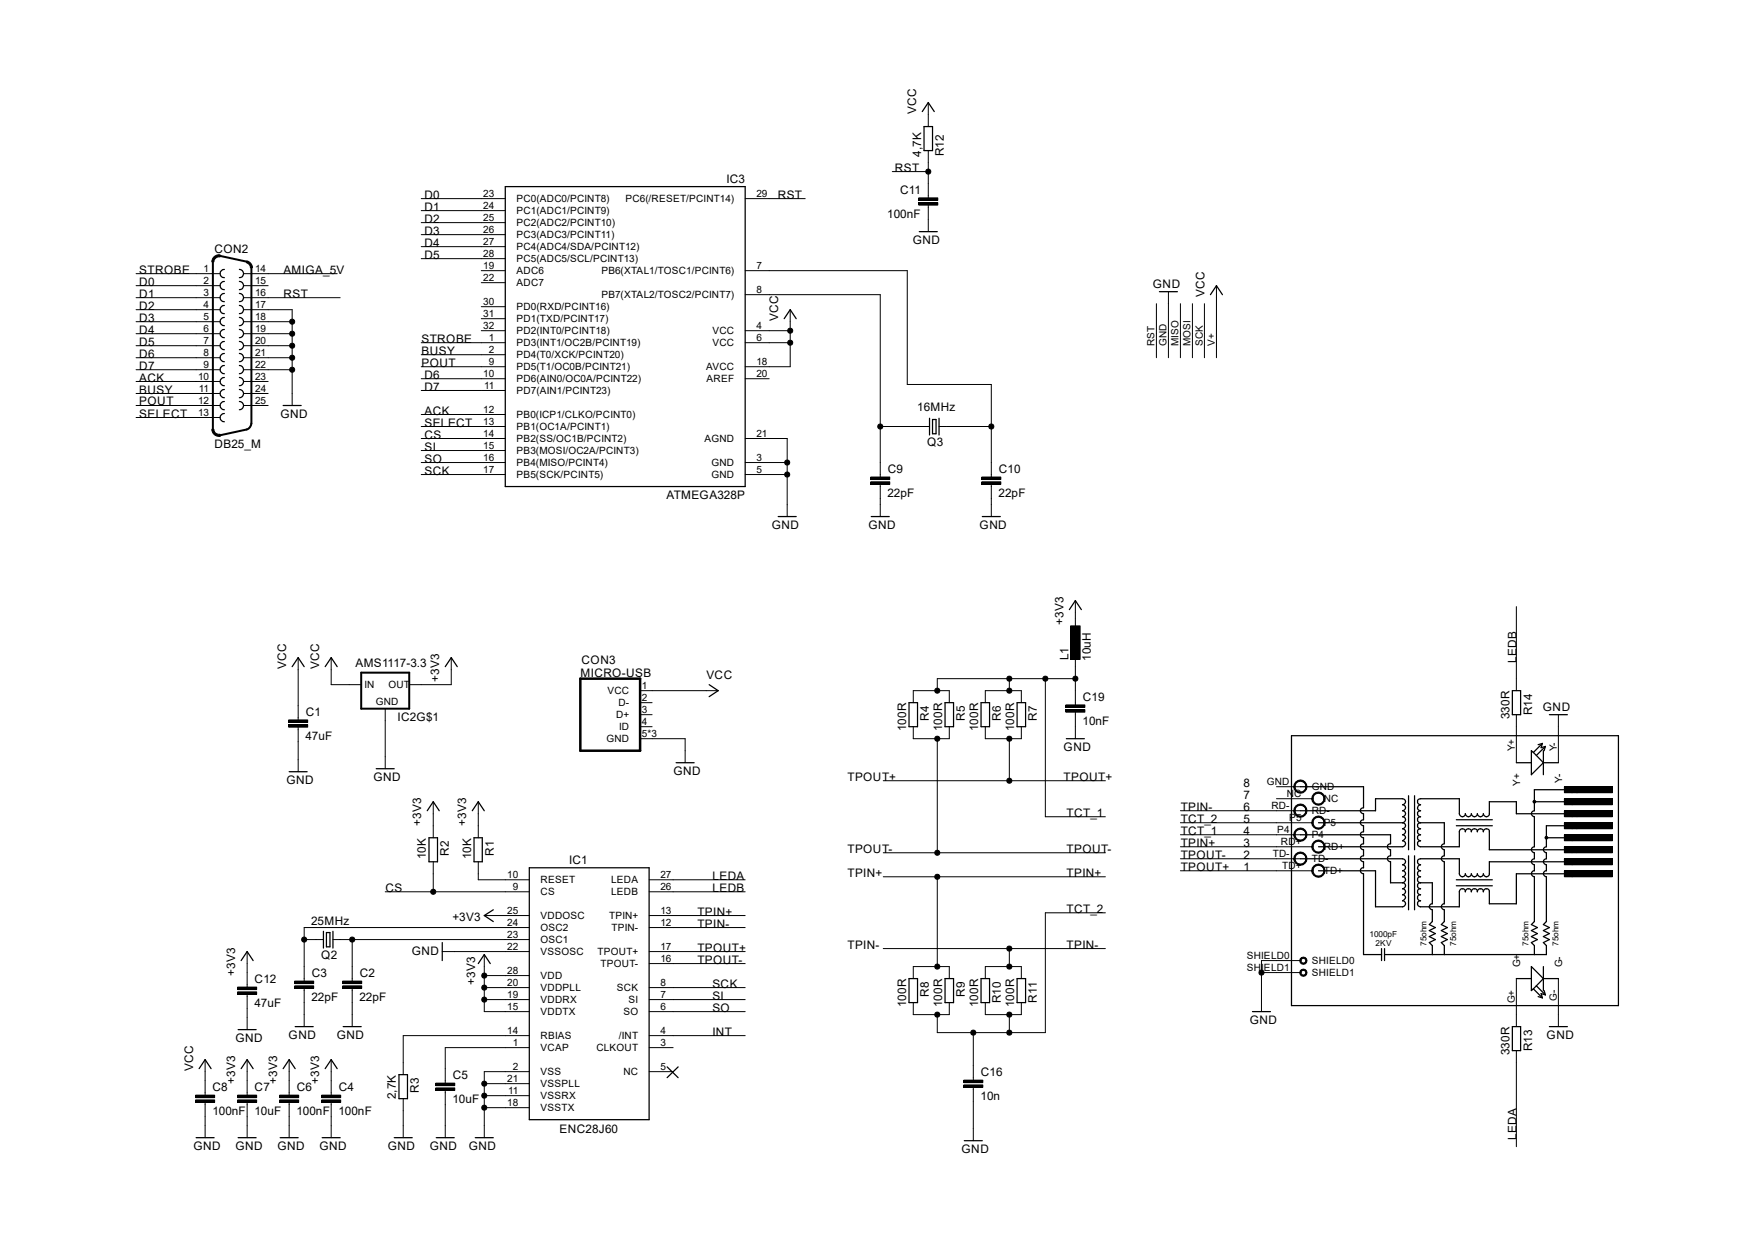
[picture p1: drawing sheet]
<svg xmlns="http://www.w3.org/2000/svg" width="297mm" height="210mm" viewBox="0 0 297 210" stroke-linecap="round" stroke-linejoin="round" font-family="sans-serif">
<g fill="none" stroke="#000" stroke-width=".21">
<path d="M156.1 18.9l1-1.5 1 1.5M85.5 31.6h40.6v50.7h-40.6zM155.6 39.2h3M156.4 21.4h1.4v4.1h-1.4zM38 45.6a.7 .7 0 0 0-.7 .7 .7 .7 0 0 0 .7 .7M38 47.6a.7 .7 0 0 0-.7 .7 .7 .7 0 0 0 .7 .7M38 49.7a.7 .7 0 0 0-.7 .7 .7 .7 0 0 0 .7 .7M38 51.7a.7 .7 0 0 0-.7 .7 .7 .7 0 0 0 .7 .7M38 53.7a.7 .7 0 0 0-.7 .7 .7 .7 0 0 0 .7 .7M38 55.8a.7 .7 0 0 0-.7 .7 .7 .7 0 0 0 .7 .7M38 57.8a.7 .7 0 0 0-.7 .7 .7 .7 0 0 0 .7 .7M38 59.8a.7 .7 0 0 0-.7 .7 .7 .7 0 0 0 .7 .7"/>
<path d="M40.5 45.6a.7 .7 0 0 1 .7 .7 .7 .7 0 0 1-.7 .7M40.5 47.6a.7 .7 0 0 1 .7 .7 .7 .7 0 0 1-.7 .7M40.5 49.7a.7 .7 0 0 1 .7 .7 .7 .7 0 0 1-.7 .7M40.5 51.7a.7 .7 0 0 1 .7 .7 .7 .7 0 0 1-.7 .7M40.5 53.7a.7 .7 0 0 1 .7 .7 .7 .7 0 0 1-.7 .7M40.5 55.8a.7 .7 0 0 1 .7 .7 .7 .7 0 0 1-.7 .6M40.5 57.8a.7 .7 0 0 1 .7 .7 .7 .7 0 0 1-.7 .7M40.5 59.8a.7 .7 0 0 1 .7 .7 .7 .7 0 0 1-.7 .7M132.7 53.9l1-1.5 1 1.5M196.2 49.4h3.1M204.9 49.9l1-1.6 1 1.6M38 61.8a.7 .7 0 0 0-.7 .7 .7 .7 0 0 0 .7 .7"/>
<path d="M38 63.9a.7 .7 0 0 0-.7 .7 .7 .7 0 0 0 .7 .7M38 65.9a.7 .7 0 0 0-.7 .7 .7 .7 0 0 0 .7 .7M38 67.9a.7 .7 0 0 0-.7 .7 .7 .7 0 0 0 .7 .7M38 70a.7 .7 0 0 0-.7 .7 .7 .7 0 0 0 .7 .7M40.5 61.8a.7 .7 0 0 1 .7 .7 .7 .7 0 0 1-.7 .7M40.5 63.9a.7 .7 0 0 1 .7 .7 .7 .7 0 0 1-.7 .7M40.5 65.9a.7 .7 0 0 1 .7 .7 .7 .7 0 0 1-.7 .7M40.5 67.9a.7 .7 0 0 1 .7 .7 .7 .7 0 0 1-.7 .7M47.9 68.6h3.1M157.3 70.8v2.8M157.8 71h.6v2.4h-.6zM158.9 70.8v2.8"/>
<path d="M131.7 87.4h3M147.4 87.4h3.1M166.2 87.4h3.1M49.4 112.8l1.1-1.5 1 1.5M55 112.8l1-1.5 1.1 1.5M75.4 112.8l1-1.5 1 1.5M120 115.9l1.5 1-1.5 1M153.8 118.9h1.5v4.1h-1.5zM159.9 118.9h1.5v4.1h-1.5zM166 118.9h1.5v4.1h-1.5zM172.1 118.9h1.5v4.1h-1.5zM181 103.2l1-1.6 1 1.6"/>
<path d="M255.9 116.9h1.4v4h-1.4zM48.9 130.6h3.1M63.7 130.1h3M72.3 137.2l1-1.5 1 1.5M79.9 137.2l1-1.5 1.1 1.5M114.4 129.1h3.1M180.5 125h3M218.6 124.5h55.3v45.7h-55.3zM220.1 137.2h12.7v-2h4.6a.51 .51 0 0 1 .5 .5 .51 .51 0 0 1-.5 .5 .51 .51 0 0 1 .5 .5 .51 .51 0 0 1-.5 .5 .51 .51 0 0 1 .5 .5 .51 .51 0 0 1-.5 .5 .51 .51 0 0 1 .5 .5 .51 .51 0 0 1-.5 .5M220.1 133.1h10.7v3.6a.51 .51 0 0 0-.5 .5 .51 .51 0 0 0 .5 .5v1a.51 .51 0 0 0-.5 .5 .51 .51 0 0 0 .5 .5v1.1a.51 .51 0 0 0-.5 .5 .51 .51 0 0 0 .5 .5v1a.51 .51 0 0 0-.5 .5 .51 .51 0 0 0 .5 .5v1a.51 .51 0 0 0-.5 .5 .51 .51 0 0 0 .5 .5v1.1a.51 .51 0 0 0-.5 .5 .51 .51 0 0 0 .5 .5v13.6h3M223.1 139.2h14.3M237.4 139.2a.51 .51 0 0 1 .5 .5 .51 .51 0 0 1-.5 .6 .51 .51 0 0 1 .5 .5 .51 .51 0 0 1-.5 .5 .51 .51 0 0 1 .5 .5 .51 .51 0 0 1-.5 .5 .51 .51 0 0 1 .5 .5 .51 .51 0 0 1-.5 .5h-14.3"/>
<path d="M238.4 134.7v9.1M239.4 134.7v9.1M240.4 139.2a.51 .51 0 0 0-.5 .5 .51 .51 0 0 0 .5 .6 .51 .51 0 0 0-.5 .5 .51 .51 0 0 0 .5 .5 .51 .51 0 0 0-.5 .5 .51 .51 0 0 0 .5 .5 .51 .51 0 0 0-.5 .5 .51 .51 0 0 0 .5 .5h6.6v-2.5a.51 .51 0 0 1 .5-.5 .51 .51 0 0 1 .5 .5 .51 .51 0 0 1 .5-.5 .51 .51 0 0 1 .5 .5 .51 .51 0 0 1 .5-.5 .51 .51 0 0 1 .5 .5 .51 .51 0 0 1 .5-.5 .51 .51 0 0 1 .5 .5 .51 .51 0 0 1 .5-.5 .51 .51 0 0 1 .6 .5v3h13.2M240.4 139.2h4v3.6a.51 .51 0 0 0-.5 .5 .51 .51 0 0 0 .5 .5v1a.51 .51 0 0 0-.5 .5 .51 .51 0 0 0 .5 .5v7.2a.51 .51 0 0 0-.5 .5 .51 .51 0 0 0 .5 .5v2l-.5 .5 1 .5-1 .5 1 .5-1 .5 1 .5-1 .5 .5 .5v1.5M246.5 139.7h6.1M246.5 138.7h6.1M256.6 129.1h2.6M259.5 127.3l-.3-.3v4.1l2-2M259.5 127.3l.5 .5M259.7 135.7h5.6M260 127.8l1.2 1.3M261 125.8l-1.5 1.5"/>
<path d="M261 125.8l-.7 .2M261 125.8l-.2 .7 .7-.2M261.2 129.1h2.5M261.2 127v4.1M261.5 126.3l-1.5 1.5M261.5 126.3l-.2 .7M262.2 120.9h3.1M265.3 133.6h-5.6v3.6a.51 .51 0 0 0-.5 .5 .51 .51 0 0 0 .5 .5v5.1a.51 .51 0 0 0-.5 .5 .51 .51 0 0 0 .5 .5v1a.51 .51 0 0 0-.5 .5 .51 .51 0 0 0 .5 .5v1.1a.51 .51 0 0 0-.5 .5 .51 .51 0 0 0 .5 .5v7.6l-.5 .5 1 .5-1 .5 1 .5-1 .5 1 .5-1 .5 .5 .5v1.5M265.3 139.7h-3.6v3.6a.51 .51 0 0 0-.5 .5 .51 .51 0 0 0 .5 .5v1a.51 .51 0 0 0-.5 .5 .51 .51 0 0 0 .5 .5v1.1a.51 .51 0 0 0-.5 .5 .51 .51 0 0 0 .5 .5v7.6l-.5 .5 1 .5-1 .5 1 .5-1 .5 1 .5-1 .5 .5 .5v1.5h-27.4M265.3 137.7h-8.7v-2h-4.5v2a.51 .51 0 0 1-.6 .5 .51 .51 0 0 1-.5-.5 .51 .51 0 0 1-.5 .5 .51 .51 0 0 1-.5-.5 .51 .51 0 0 1-.5 .5 .51 .51 0 0 1-.5-.5 .51 .51 0 0 1-.5 .5 .51 .51 0 0 1-.5-.5 .51 .51 0 0 1-.5 .5 .51 .51 0 0 1-.5-.5v-2.5h-6.6a.51 .51 0 0 0-.5 .5 .51 .51 0 0 0 .5 .5 .51 .51 0 0 0-.5 .5 .51 .51 0 0 0 .5 .5 .51 .51 0 0 0-.5 .5 .51 .51 0 0 0 .5 .5 .51 .51 0 0 0-.5 .5 .51 .51 0 0 0 .5 .5M54.7 157.6v2.8M55.2 157.8h.6v2.4h-.6z"/>
<path d="M56.3 157.6v2.8M72.6 141.8h1.4v4h-1.4zM74.8 159.5v3.1M80.2 141.8h1.4v4h-1.4zM83.5 154l-1.5 .9 1.5 1.1M89.6 146.9h20.3v42.6h-20.3zM220.1 145.3h17.3a.51 .51 0 0 1 .5 .5 .51 .51 0 0 1-.5 .5 .51 .51 0 0 1 .5 .6 .51 .51 0 0 1-.5 .5 .51 .51 0 0 1 .5 .5 .51 .51 0 0 1-.5 .5 .51 .51 0 0 1 .5 .5 .51 .51 0 0 1-.5 .5M220.1 141.3h15.2v1.5a.51 .51 0 0 0-.5 .5 .51 .51 0 0 0 .5 .5v1a.51 .51 0 0 0-.5 .5 .51 .51 0 0 0 .5 .5v3.6h2.1M223.1 147.4h9.7v6.1h4.6a.51 .51 0 0 0 .5-.5 .51 .51 0 0 0-.5-.6 .51 .51 0 0 0 .5-.5 .51 .51 0 0 0-.5-.5 .51 .51 0 0 0 .5-.5 .51 .51 0 0 0-.5-.5 .51 .51 0 0 0 .5-.5 .51 .51 0 0 0-.5-.5M238.4 144.8v9.2M239.4 144.8v9.2M240.4 149.4h2v3.6a.51 .51 0 0 0-.5 .5 .51 .51 0 0 0 .5 .5v2l-.5 .5 1 .5-1 .5 1 .5-1 .5 1 .5-1 .5 .5 .5v1.5"/>
<path d="M246.5 148.9h6.1M246.5 149.9h6.1M261.7 141.8h3.6M265.3 145.8h-13.2v2.1a.51 .51 0 0 1-.6 .5 .51 .51 0 0 1-.5-.5 .51 .51 0 0 1-.5 .5 .51 .51 0 0 1-.5-.5 .51 .51 0 0 1-.5 .5 .51 .51 0 0 1-.5-.5 .51 .51 0 0 1-.5 .5 .51 .51 0 0 1-.5-.5 .51 .51 0 0 1-.5 .5 .51 .51 0 0 1-.5-.5v-2.6h-6.6a.51 .51 0 0 0-.5 .5 .51 .51 0 0 0 .5 .5 .51 .51 0 0 0-.5 .6 .51 .51 0 0 0 .5 .5 .51 .51 0 0 0-.5 .5 .51 .51 0 0 0 .5 .5 .51 .51 0 0 0-.5 .5 .51 .51 0 0 0 .5 .5M265.3 147.9h-8.7v5.1h-4.5v-2.1a.51 .51 0 0 0-.6-.5 .51 .51 0 0 0-.5 .5 .51 .51 0 0 0-.5-.5 .51 .51 0 0 0-.5 .5 .51 .51 0 0 0-.5-.5 .51 .51 0 0 0-.5 .5 .51 .51 0 0 0-.5-.5 .51 .51 0 0 0-.5 .5 .51 .51 0 0 0-.5-.5 .51 .51 0 0 0-.5 .5v2.6h-6.6a.51 .51 0 0 1-.5-.5 .51 .51 0 0 1 .5-.6 .51 .51 0 0 1-.5-.5 .51 .51 0 0 1 .5-.5 .51 .51 0 0 1-.5-.5 .51 .51 0 0 1 .5-.5 .51 .51 0 0 1-.5-.5 .51 .51 0 0 1 .5-.5M40.3 174.2h3M40.8 162.6l1-1.6 1 1.6M50 173.7h3M58.1 173.7h3M80.9 163.1l1.1-1.6 1 1.6M153.8 165.6h1.5v4.1h-1.5zM159.9 165.6h1.5v4.1h-1.5z"/>
<path d="M166 165.6h1.5v4.1h-1.5zM172.1 165.6h1.5v4.1h-1.5zM212 171.2h3M233.8 160.5v2.1M234.3 160.5v2.1M255.9 173.7h1.4v4.1h-1.4zM256.6 165.6h2.6M259.5 167.3l1.5 1.6M260 166.8l-.5 .5M260 166.8l1.5 1.6M260.3 168.7l.7 .2M261.2 165.6h2.5"/>
<path d="M261.2 165.6l-2-2v4l.3-.3M261.2 163.6v4M261.2 165.6l-1.2 1.2M261.3 167.6l.2 .8M261.5 168.4l-.7-.3 .2 .8M262.2 173.7h3.1M33.2 192.5h3M33.7 180.8l1-1.5 1 1.5M40.3 192.5h3M40.8 180.8l1-1.5 1 1.5M47.4 192.5h3.1M47.9 180.8l1-1.5 1.1 1.5"/>
<path d="M54.5 192.5h3.1M55 180.8l1-1.5 1.1 1.5M66.7 192.5h3.1M67.5 181.9h1.5v4h-1.5zM73.8 192.5h3.1M80.4 192.5h3.1M112.9 180.6l1.9 1.8M114.8 180.6l-1.9 1.8M163.2 193h3"/>
</g>
<g fill="none" stroke="#000" stroke-width=".17">
<path d="M157.1 17.4v4M71.3 39.7h14.2M71.3 37.7h14.2M71.3 35.6h14.2M71.3 33.6h14.2M126.1 33.6h10.2M151 29h6.1M155.5 34.3h3.2v.4h-3.2zM155.5 33.5h3.2v.4h-3.2zM157.1 25.5v8M157.1 34.7v4.5M23 46.3h14.3"/>
<path d="M23 48.3h14.3M23 50.4h14.3M23 52.4h14.3M23 54.4h14.3M23 56.5h14.3M23 58.5h14.3M36.3 43.4l.8-.3 .2 .1v.3a.88 .88 0 0 0-1.1 .8h-.3v-.2zM41.3 46.3h15.8M41.3 48.3h4.1M41.3 50.4h16.3M41.3 52.4h8.1v16.2M41.3 54.4h8.1"/>
<path d="M41.3 56.5h8.1M41.3 58.5h8.1M41.8 44.2a1.2 1.2 0 0 1 .9 1.1h-.3a.91 .91 0 0 0-.7-.9zM71.3 58h14.2M71.3 43.8h14.2M71.3 41.7h14.2M81.4 45.8h4.1M81.4 56h4.1M81.4 53.9h4.1M81.4 51.9h4.1M81.4 47.8h4.1M126.1 49.9h22.9v30.8"/>
<path d="M126.1 45.8h27.4v19.3h14.3v15.6M126.1 56h7.6M126.1 58h7.6M133.7 52.4v9.7h-7.6M195.7 51.4v9.1M197.7 49.4v11.1M199.8 51.4v9.1M201.8 51.4v9.1M203.8 51.4v9.1M205.9 48.3v12.2M23 60.5h14.3M23 62.6h14.3"/>
<path d="M23 64.6h14.3M23 66.6h14.3M23 68.6h14.3M23 70.7h14.3M35.9 72.6h.3a.84 .84 0 0 0 1.1 .9v.3a1.19 1.19 0 0 1-1.4-1.2zM41.3 60.5h8.1M41.3 62.6h8.1M41.3 64.6h4.1M41.3 66.6h4.1M41.3 68.6h4.1M71.3 78.3h14.2M71.3 74.2h14.2"/>
<path d="M71.3 64.1h14.2M71.3 62.1h14.2M71.3 76.2h14.2M71.3 72.2h14.2M71.3 70.1h14.2M71.3 66.1h14.2M71.3 60h14.2M126.1 78.3h7.1M126.1 74.2h7.1v13.2M126.1 64.1h4.1M149 72.2h8.3M158.9 72.2h8.9"/>
<path d="M71.3 80.3h14.2M126.1 80.3h7.1M147.4 81.5h3.2v.5h-3.2zM147.4 80.7h3.2v.5h-3.2zM149 82v5.4M166.2 81.5h3.2v.5h-3.2zM166.2 80.7h3.2v.5h-3.2zM167.8 82v5.4M50.5 111.3v10.5M56 111.3v4.6h5.1M65.2 119.9v10.2M76.4 111.3v4.6h-7.1"/>
<path d="M108.3 116.9h13.2M108.3 118.9h2.1M154.6 118.9v-2h6.1v2M166.8 118.9v-2h6v2M170.8 114.9v2M176.9 114.9v23.3h10.2M180.4 119.3h3.2v.4h-3.2zM181.2 105.9h1.6v5.7h-1.6zM182 101.6v5.1M182 110.8v8.5M182 114.9h-23.4v2M256.6 102.7v14.2"/>
<path d="M48.9 122.6h3.2v.5h-3.2zM48.9 121.8h3.2v.5h-3.2zM50.5 123.1v7.5M73.3 135.7v6.1M80.9 135.7v6.1M108.3 120.9h2.1M108.3 123h2.1M108.3 125h7.7v4.1M149.5 132.1h37.6M154.6 123v2h6.1v-2M158.6 125v19.3M166.8 123v2h6v-2"/>
<path d="M170.8 125v7.1M180.4 120.1h3.2v.4h-3.2zM182 120.5v4.5M199.8 139.2h22.3M199.8 137.2h20.3M216 133.1h4.1M216 135.2h6.1M219.3 132.3a1.12 1.12 0 0 1 1.7 .3 1.12 1.12 0 0 1-.6 1.6 1.12 1.12 0 0 1-1.5-1.1h.3a.92 .92 0 0 1 1.2-.9 .92 .92 0 0 1 .4 1.5 .92 .92 0 0 1-1.6-.2v-.4h-.3l.1-.4zM219.3 136.4a1.12 1.12 0 0 1 1.7 .2 1.12 1.12 0 0 1-.6 1.7 1.12 1.12 0 0 1-1.5-1.1h.3a.92 .92 0 0 1 1.2-.9 .92 .92 0 0 1 .4 1.5 .92 .92 0 0 1-1.6-.3v-.3h-.3l.1-.4zM222.3 138.4a1.12 1.12 0 0 1 1.8 .3 1.12 1.12 0 0 1-.7 1.6 1.12 1.12 0 0 1-1.4-1.1h.2a.92 .92 0 0 1 1.2-.9 .92 .92 0 0 1 .4 1.5 .92 .92 0 0 1-1.5-.2l-.1-.4h-.2l.1-.4zM222.3 134.4a1.12 1.12 0 0 1 1.8 .2 1.12 1.12 0 0 1-.7 1.7 1.12 1.12 0 0 1-1.4-1.1h.2a.92 .92 0 0 1 1.2-.9 .92 .92 0 0 1 .4 1.4 .92 .92 0 0 1-1.5-.2l-.1-.3h-.2l.1-.5zM256.6 120.9v8.2"/>
<path d="M259.5 135.5l.2-.1 .1 .1 .1 .2-.1 .1h-.3v-.1l.2-.1-.2 .1zM263.7 120.9v8.2M264.8 133.1h8.1v1.1h-8.1zM264.8 135.2h8.1v1h-8.1zM264.8 137.2h8.1v1h-8.1zM264.8 139.2h8.1v1.1h-8.1zM51.5 159h3.2M56.3 159h33.3M59.6 159v7M65.2 150.9h24.4M73.3 145.8v5.1M80.9 145.8v3.1h8.7"/>
<path d="M82 154.9h7.6M89.6 157h-38.1v9M109.9 150.9h16.2M109.9 148.9h16.2M109.9 157h16.2M109.9 154.9h16.2M149.5 144.3h37.6M149.5 148.4h37.6M158.6 148.4v15.2M187.1 154.5h-10.2v20.3h-18.3v-3.1M199.8 141.3h20.3M199.8 143.3h22.3"/>
<path d="M199.8 147.4h22.3M199.8 145.3h20.3M219.3 140.5a1.12 1.12 0 0 1 1.7 .2 1.12 1.12 0 0 1-.6 1.6 1.12 1.12 0 0 1-1.5-1h.3a.92 .92 0 0 1 1.2-1 .92 .92 0 0 1 .4 1.5 .92 .92 0 0 1-1.6-.2v-.3h-.3l.1-.5zM219.3 144.5a1.12 1.12 0 0 1 1.7 .3 1.12 1.12 0 0 1-.6 1.6 1.12 1.12 0 0 1-1.5-1.1h.3a.92 .92 0 0 1 1.2-.9 .92 .92 0 0 1 .4 1.5 .92 .92 0 0 1-1.6-.2v-.4h-.3l.1-.4zM222.3 142.5a1.12 1.12 0 0 1 1.8 .2 1.12 1.12 0 0 1-.7 1.7 1.12 1.12 0 0 1-1.4-1.1h.2a.92 .92 0 0 1 1.2-.9 .92 .92 0 0 1 .4 1.5 .92 .92 0 0 1-1.5-.3l-.1-.3h-.2l.1-.4zM222.3 146.6a1.12 1.12 0 0 1 1.8 .2 1.12 1.12 0 0 1-.7 1.6 1.12 1.12 0 0 1-1.4-1h.2a.92 .92 0 0 1 1.2-1 .92 .92 0 0 1 .4 1.5 .92 .92 0 0 1-1.5-.2l-.1-.3h-.2l.1-.5zM261.5 141.6l.2-.1 .2 .1 .1 .2-.1 .1h-.4v-.1l.2-.1-.2 .1zM264.8 141.3h8.1v1h-8.1zM264.8 143.3h8.1v1h-8.1zM264.8 145.3h8.1v1h-8.1zM264.8 147.4h8.1v1h-8.1zM34.7 179.3v6"/>
<path d="M40.2 167.9h3.2v.4h-3.2zM40.2 167h3.2v.5h-3.2zM41.8 161v6M41.8 168.3v5.9M41.8 179.3v6M48.9 179.3v6M49.9 166.8h3.2v.5h-3.2zM49.9 166h3.2v.5h-3.2zM51.5 167.3v6.4M56 179.3v6M58 166.8h3.2v.5h-3.2zM58 166h3.2v.5h-3.2z"/>
<path d="M59.6 167.3v6.4M74.8 161h14.8M82 161.5v9.7h7.6M82 169.2h7.6M82 167.1h7.6M82 165.1h7.6M89.6 177.3h-14.2v6M89.6 175.3h-21.4v6.6M109.9 177.3h4M109.9 175.3h16.2M109.9 171.2h16.2M109.9 169.2h16.2"/>
<path d="M109.9 167.1h16.2M109.9 163.1h16.2M109.9 161h16.2M149.5 160.5h37.6M154.6 165.6v-2h6.1v2M154.6 169.7v2h6.1v-2M164.7 174.8v8M166.8 165.6v-2h6v2M166.8 169.7v2h6v-2M170.8 160.5v3.1M170.8 171.7v3.1M213.5 164.6h6.6"/>
<path d="M220 162.3a.61 .61 0 0 1 1.1-.1 .61 .61 0 0 1-.3 1 .61 .61 0 0 1-.8-.6h.2v-.2a.41 .41 0 0 1 .7-.1 .41 .41 0 0 1-.1 .6h-.4l-.2-.3h-.2zM220 164.3a.61 .61 0 0 1 1.1-.1 .61 .61 0 0 1-.3 1 .61 .61 0 0 1-.8-.6h.2v-.2a.41 .41 0 0 1 .7-.1 .41 .41 0 0 1-.1 .7h-.4l-.2-.4h-.2zM220.1 162.6h-6.6v8.6M256.6 165.6v8.1M256.6 177.8v16.3M263.7 165.6v8.1M33.1 186.1h3.2v.5h-3.2zM33.1 185.3h3.2v.5h-3.2zM34.7 186.6v5.9M40.2 186.1h3.2v.5h-3.2zM40.2 185.3h3.2v.5h-3.2zM41.8 186.6v5.9"/>
<path d="M47.3 186.1h3.2v.5h-3.2zM47.3 185.3h3.2v.5h-3.2zM48.9 186.6v5.9M54.4 186.1h3.3v.5h-3.3zM54.4 185.3h3.3v.5h-3.3zM56 186.6v5.9M68.2 185.9v6.6M73.7 184.1h3.3v.4h-3.3zM73.7 183.3h3.3v.4h-3.3zM75.4 184.5v8M82 185.4h7.6M82 187.5h7.6"/>
<path d="M82 183.4h7.6M89.6 181.4h-7.6v11.1M109.9 181.4h4M163.1 183.6h3.2v.4h-3.2zM163.1 182.8h3.2v.4h-3.2zM164.7 184v9"/>
<circle cx="157.1" cy="29" r=".43"/>
<circle cx="49.4" cy="56.5" r=".43"/>
<circle cx="49.4" cy="54.4" r=".43"/>
<circle cx="49.4" cy="58.5" r=".43"/>
<circle cx="133.7" cy="56" r=".43"/>
<circle cx="133.7" cy="58" r=".43"/>
<circle cx="49.4" cy="62.6" r=".43"/>
<circle cx="49.4" cy="60.5" r=".43"/>
<circle cx="133.2" cy="78.3" r=".43"/>
<circle cx="149" cy="72.2" r=".43"/>
<circle cx="167.8" cy="72.2" r=".43"/>
<circle cx="133.2" cy="80.3" r=".43"/>
<circle cx="158.6" cy="116.9" r=".43"/>
<circle cx="170.8" cy="114.9" r=".43"/>
<circle cx="170.8" cy="116.9" r=".43"/>
<circle cx="176.9" cy="114.9" r=".43"/>
<circle cx="182" cy="114.9" r=".43"/>
<circle cx="158.6" cy="125" r=".43"/>
<circle cx="170.8" cy="132.1" r=".43"/>
<circle cx="170.8" cy="125" r=".43"/>
<circle cx="51.5" cy="159" r=".43"/>
<circle cx="59.6" cy="159" r=".43"/>
<circle cx="73.3" cy="150.9" r=".43"/>
<circle cx="158.6" cy="144.3" r=".43"/>
<circle cx="158.6" cy="148.4" r=".43"/>
<circle cx="82" cy="165.1" r=".43"/>
<circle cx="82" cy="167.1" r=".43"/>
<circle cx="82" cy="169.2" r=".43"/>
<circle cx="158.6" cy="163.6" r=".43"/>
<circle cx="158.6" cy="171.7" r=".43"/>
<circle cx="164.7" cy="174.8" r=".43"/>
<circle cx="170.8" cy="171.7" r=".43"/>
<circle cx="170.8" cy="163.6" r=".43"/>
<circle cx="170.8" cy="174.8" r=".43"/>
<circle cx="170.8" cy="160.5" r=".43"/>
<circle cx="213.5" cy="164.6" r=".43"/>
<circle cx="82" cy="183.4" r=".43"/>
<circle cx="82" cy="185.4" r=".43"/>
<circle cx="82" cy="187.5" r=".43"/>
</g>
<path d="M36 44.3v28.3M37.3 43.3l4.4 1M42.5 45.3v26.4a1.17 1.17 0 0 1-.8 1l-4.4 1M61.1 113.8h8.2v6.1h-8.2z" fill="none" stroke="#000" stroke-width=".34"/>
<g fill="none" stroke="#000" stroke-width=".42">
<path d="M155.5 34.5h3.2M155.5 33.7h3.2M147.4 81.7h3.2M147.4 80.9h3.2M166.2 81.7h3.2M166.2 80.9h3.2M98.2 114.9h10.1v12.1h-10.1zM180.4 119.5h3.2M48.9 122.9h3.2M48.9 122h3.2M180.4 120.3h3.2M40.2 168.1h3.2"/>
<path d="M40.2 167.3h3.2M49.9 167h3.2M49.9 166.2h3.2M58 167h3.2M58 166.2h3.2M33.1 186.4h3.2M33.1 185.5h3.2M40.2 186.4h3.2M40.2 185.5h3.2M47.3 186.4h3.2M47.3 185.5h3.2M54.4 186.4h3.3"/>
<path d="M54.4 185.5h3.3M73.7 184.3h3.3M73.7 183.5h3.3M163.1 183.8h3.2M163.1 183h3.2"/>
</g>
<g fill="#000">
<path d="M36.3 43.4l.8-.3 .2 .1v.3a.88 .88 0 0 0-1.1 .8h-.3v-.2z" fill-rule="evenodd"/>
<path d="M41.8 44.2a1.2 1.2 0 0 1 .9 1.1h-.3a.91 .91 0 0 0-.7-.9z" fill-rule="evenodd"/>
<path d="M35.9 72.6h.3a.84 .84 0 0 0 1.1 .9v.3a1.19 1.19 0 0 1-1.4-1.2z" fill-rule="evenodd"/>
<path d="M181.2 105.9h1.6v5.7h-1.6z" fill-rule="evenodd"/>
<path d="M219.3 132.3a1.12 1.12 0 0 1 1.7 .3 1.12 1.12 0 0 1-.6 1.6 1.12 1.12 0 0 1-1.5-1.1h.3a.92 .92 0 0 1 1.2-.9 .92 .92 0 0 1 .4 1.5 .92 .92 0 0 1-1.6-.2v-.4h-.3l.1-.4z" fill-rule="evenodd"/>
<path d="M219.3 136.4a1.12 1.12 0 0 1 1.7 .2 1.12 1.12 0 0 1-.6 1.7 1.12 1.12 0 0 1-1.5-1.1h.3a.92 .92 0 0 1 1.2-.9 .92 .92 0 0 1 .4 1.5 .92 .92 0 0 1-1.6-.3v-.3h-.3l.1-.4z" fill-rule="evenodd"/>
<path d="M222.3 138.4a1.12 1.12 0 0 1 1.8 .3 1.12 1.12 0 0 1-.7 1.6 1.12 1.12 0 0 1-1.4-1.1h.2a.92 .92 0 0 1 1.2-.9 .92 .92 0 0 1 .4 1.5 .92 .92 0 0 1-1.5-.2l-.1-.4h-.2l.1-.4z" fill-rule="evenodd"/>
<path d="M222.3 134.4a1.12 1.12 0 0 1 1.8 .2 1.12 1.12 0 0 1-.7 1.7 1.12 1.12 0 0 1-1.4-1.1h.2a.92 .92 0 0 1 1.2-.9 .92 .92 0 0 1 .4 1.4 .92 .92 0 0 1-1.5-.2l-.1-.3h-.2l.1-.5z" fill-rule="evenodd"/>
<path d="M259.5 135.5l.2-.1 .1 .1 .1 .2-.1 .1h-.3v-.1l.2-.1-.2 .1z" fill-rule="evenodd"/>
<path d="M264.8 133.1h8.1v1.1h-8.1z" fill-rule="evenodd"/>
<path d="M264.8 135.2h8.1v1h-8.1z" fill-rule="evenodd"/>
<path d="M264.8 137.2h8.1v1h-8.1z" fill-rule="evenodd"/>
<path d="M264.8 139.2h8.1v1.1h-8.1z" fill-rule="evenodd"/>
<path d="M219.3 140.5a1.12 1.12 0 0 1 1.7 .2 1.12 1.12 0 0 1-.6 1.6 1.12 1.12 0 0 1-1.5-1h.3a.92 .92 0 0 1 1.2-1 .92 .92 0 0 1 .4 1.5 .92 .92 0 0 1-1.6-.2v-.3h-.3l.1-.5z" fill-rule="evenodd"/>
<path d="M219.3 144.5a1.12 1.12 0 0 1 1.7 .3 1.12 1.12 0 0 1-.6 1.6 1.12 1.12 0 0 1-1.5-1.1h.3a.92 .92 0 0 1 1.2-.9 .92 .92 0 0 1 .4 1.5 .92 .92 0 0 1-1.6-.2v-.4h-.3l.1-.4z" fill-rule="evenodd"/>
<path d="M222.3 142.5a1.12 1.12 0 0 1 1.8 .2 1.12 1.12 0 0 1-.7 1.7 1.12 1.12 0 0 1-1.4-1.1h.2a.92 .92 0 0 1 1.2-.9 .92 .92 0 0 1 .4 1.5 .92 .92 0 0 1-1.5-.3l-.1-.3h-.2l.1-.4z" fill-rule="evenodd"/>
<path d="M222.3 146.6a1.12 1.12 0 0 1 1.8 .2 1.12 1.12 0 0 1-.7 1.6 1.12 1.12 0 0 1-1.4-1h.2a.92 .92 0 0 1 1.2-1 .92 .92 0 0 1 .4 1.5 .92 .92 0 0 1-1.5-.2l-.1-.3h-.2l.1-.5z" fill-rule="evenodd"/>
<path d="M261.5 141.6l.2-.1 .2 .1 .1 .2-.1 .1h-.4v-.1l.2-.1-.2 .1z" fill-rule="evenodd"/>
<path d="M264.8 141.3h8.1v1h-8.1z" fill-rule="evenodd"/>
<path d="M264.8 143.3h8.1v1h-8.1z" fill-rule="evenodd"/>
<path d="M264.8 145.3h8.1v1h-8.1z" fill-rule="evenodd"/>
<path d="M264.8 147.4h8.1v1h-8.1z" fill-rule="evenodd"/>
<path d="M220 162.3a.61 .61 0 0 1 1.1-.1 .61 .61 0 0 1-.3 1 .61 .61 0 0 1-.8-.6h.2v-.2a.41 .41 0 0 1 .7-.1 .41 .41 0 0 1-.1 .6h-.4l-.2-.3h-.2z" fill-rule="evenodd"/>
<path d="M220 164.3a.61 .61 0 0 1 1.1-.1 .61 .61 0 0 1-.3 1 .61 .61 0 0 1-.8-.6h.2v-.2a.41 .41 0 0 1 .7-.1 .41 .41 0 0 1-.1 .7h-.4l-.2-.4h-.2z" fill-rule="evenodd"/>
<circle cx="157.1" cy="29" r=".43"/>
<circle cx="49.4" cy="56.5" r=".43"/>
<circle cx="49.4" cy="54.4" r=".43"/>
<circle cx="49.4" cy="58.5" r=".43"/>
<circle cx="133.7" cy="56" r=".43"/>
<circle cx="133.7" cy="58" r=".43"/>
<circle cx="49.4" cy="62.6" r=".43"/>
<circle cx="49.4" cy="60.5" r=".43"/>
<circle cx="133.2" cy="78.3" r=".43"/>
<circle cx="149" cy="72.2" r=".43"/>
<circle cx="167.8" cy="72.2" r=".43"/>
<circle cx="133.2" cy="80.3" r=".43"/>
<circle cx="158.6" cy="116.9" r=".43"/>
<circle cx="170.8" cy="114.9" r=".43"/>
<circle cx="170.8" cy="116.9" r=".43"/>
<circle cx="176.9" cy="114.9" r=".43"/>
<circle cx="182" cy="114.9" r=".43"/>
<circle cx="158.6" cy="125" r=".43"/>
<circle cx="170.8" cy="132.1" r=".43"/>
<circle cx="170.8" cy="125" r=".43"/>
<circle cx="51.5" cy="159" r=".43"/>
<circle cx="59.6" cy="159" r=".43"/>
<circle cx="73.3" cy="150.9" r=".43"/>
<circle cx="158.6" cy="144.3" r=".43"/>
<circle cx="158.6" cy="148.4" r=".43"/>
<circle cx="82" cy="165.1" r=".43"/>
<circle cx="82" cy="167.1" r=".43"/>
<circle cx="82" cy="169.2" r=".43"/>
<circle cx="158.6" cy="163.6" r=".43"/>
<circle cx="158.6" cy="171.7" r=".43"/>
<circle cx="164.7" cy="174.8" r=".43"/>
<circle cx="170.8" cy="171.7" r=".43"/>
<circle cx="170.8" cy="163.6" r=".43"/>
<circle cx="170.8" cy="174.8" r=".43"/>
<circle cx="170.8" cy="160.5" r=".43"/>
<circle cx="213.5" cy="164.6" r=".43"/>
<circle cx="82" cy="183.4" r=".43"/>
<circle cx="82" cy="185.4" r=".43"/>
<circle cx="82" cy="187.5" r=".43"/>
</g>
<g font-size="2">
<text x="155.1" y="19.3" transform="rotate(-90 155.1 19.3)">VCC</text>
<text x="151.4" y="29">RST</text>
<text x="155.9" y="26.5" transform="rotate(-90 155.9 26.5)">4,7K</text>
<text x="159.7" y="26.5" transform="rotate(-90 159.7 26.5)">R12</text>
<text x="71.8" y="33.6">D0</text>
<text x="71.8" y="35.6">D1</text>
<text x="122.9" y="31">IC3</text>
<text x="131.6" y="33.6">RST</text>
<text x="152.3" y="32.8">C11</text>
<text x="71.8" y="37.7">D2</text>
<text x="71.8" y="39.7">D3</text>
<text x="71.8" y="41.7">D4</text>
<text x="150.2" y="36.9">100nF</text>
<text x="154.5" y="41.2">GND</text>
<text x="23.6" y="46.3">STROBE</text>
<text x="36.3" y="42.8">CON2</text>
<text x="48" y="46.3">AMIGA_5V</text>
<text x="71.8" y="43.8">D5</text>
<text x="23.6" y="48.3">D0</text>
<text x="23.6" y="50.4">D1</text>
<text x="23.6" y="52.4">D2</text>
<text x="48" y="50.4">RST</text>
<text x="195.1" y="48.8">GND</text>
<text x="203.8" y="50.3" transform="rotate(-90 203.8 50.3)">VCC</text>
<text x="23.6" y="54.4">D3</text>
<text x="23.6" y="56.5">D4</text>
<text x="23.6" y="58.5">D5</text>
<text x="71.3" y="58">STROBE</text>
<text x="131.7" y="54.4" transform="rotate(-90 131.7 54.4)">VCC</text>
<text x="23.6" y="60.5">D6</text>
<text x="23.6" y="62.6">D7</text>
<text x="23.6" y="64.6">ACK</text>
<text x="71.3" y="60">BUSY</text>
<text x="71.3" y="62.1">POUT</text>
<text x="71.8" y="64.1">D6</text>
<text x="23.6" y="66.6">BUSY</text>
<text x="23.6" y="68.6">POUT</text>
<text x="23.6" y="70.7">SELECT</text>
<text x="47.5" y="70.7">GND</text>
<text x="71.8" y="66.1">D7</text>
<text x="71.8" y="70.1">ACK</text>
<text x="155.2" y="69.6">16MHz</text>
<text x="36.3" y="75.7">DB25_M</text>
<text x="71.8" y="74.2">CS</text>
<text x="71.8" y="76.2">SI</text>
<text x="71.8" y="72.2">SELECT</text>
<text x="156.9" y="75.4">Q3</text>
<text x="71.8" y="78.3">SO</text>
<text x="71.8" y="80.3">SCK</text>
<text x="150.2" y="80">C9</text>
<text x="169" y="80">C10</text>
<text x="112.8" y="84.4">ATMEGA328P</text>
<text x="130.6" y="89.5">GND</text>
<text x="147" y="89.5">GND</text>
<text x="150.2" y="84.1">22pF</text>
<text x="165.8" y="89.5">GND</text>
<text x="169" y="84.1">22pF</text>
<text x="180" y="105.7" transform="rotate(-90 180 105.7)">+3V3</text>
<text x="48.4" y="113.3" transform="rotate(-90 48.4 113.3)">VCC</text>
<text x="54" y="113.3" transform="rotate(-90 54 113.3)">VCC</text>
<text x="60.2" y="112.8">AMS1117-3.3</text>
<text x="98.4" y="112.4">CON3</text>
<text x="180.8" y="111.8" transform="rotate(-90 180.8 111.8)">L1</text>
<text x="184.6" y="111.8" transform="rotate(-90 184.6 111.8)">10uH</text>
<text x="256.6" y="112.3" transform="rotate(-90 256.6 112.3)">LEDB</text>
<text x="74.3" y="115.4" transform="rotate(-90 74.3 115.4)">+3V3</text>
<text x="98.3" y="114.6">MICRO-USB</text>
<text x="119.5" y="114.9">VCC</text>
<text x="183.3" y="118.6">C19</text>
<text x="51.7" y="125.2">47uF</text>
<text x="51.7" y="121.2">C1</text>
<text x="67.3" y="122">IC2G$1</text>
<text x="153.4" y="123.7" transform="rotate(-90 153.4 123.7)">100R</text>
<text x="157.2" y="122" transform="rotate(-90 157.2 122)">R4</text>
<text x="159.5" y="123.7" transform="rotate(-90 159.5 123.7)">100R</text>
<text x="163.3" y="122" transform="rotate(-90 163.3 122)">R5</text>
<text x="165.6" y="123.7" transform="rotate(-90 165.6 123.7)">100R</text>
<text x="169.4" y="122" transform="rotate(-90 169.4 122)">R6</text>
<text x="171.7" y="123.7" transform="rotate(-90 171.7 123.7)">100R</text>
<text x="175.5" y="122" transform="rotate(-90 175.5 122)">R7</text>
<text x="183.2" y="122.7">10nF</text>
<text x="255.4" y="121.7" transform="rotate(-90 255.4 121.7)">330R</text>
<text x="259.3" y="121.1" transform="rotate(-90 259.3 121.1)">R14</text>
<text x="261.1" y="120.4">GND</text>
<text x="114" y="131.1">GND</text>
<text x="180" y="127">GND</text>
<text x="48.5" y="132.6">GND</text>
<text x="63.2" y="132.1">GND</text>
<text x="143.4" y="132.1">TPOUT+</text>
<text x="180" y="132.1">TPOUT+</text>
<text x="199.8" y="137.2">TPIN-</text>
<text x="210.4" y="137.2">6</text>
<text x="210.4" y="135.2">7</text>
<text x="210.4" y="133.1">8</text>
<text x="71.3" y="139.7" transform="rotate(-90 71.3 139.7)">+3V3</text>
<text x="78.9" y="139.7" transform="rotate(-90 78.9 139.7)">+3V3</text>
<text x="180.5" y="138.2">TCT_1</text>
<text x="199.8" y="139.2">TCT_2</text>
<text x="199.8" y="143.3">TPIN+</text>
<text x="199.8" y="141.3">TCT_1</text>
<text x="210.4" y="143.3">3</text>
<text x="210.4" y="141.3">4</text>
<text x="210.4" y="139.2">5</text>
<text x="72.1" y="145.4" transform="rotate(-90 72.1 145.4)">10K</text>
<text x="75.9" y="144.9" transform="rotate(-90 75.9 144.9)">R2</text>
<text x="79.7" y="145.4" transform="rotate(-90 79.7 145.4)">10K</text>
<text x="83.6" y="144.9" transform="rotate(-90 83.6 144.9)">R1</text>
<text x="96.3" y="146.2">IC1</text>
<text x="120.6" y="148.9">LEDA</text>
<text x="143.4" y="144.3">TPOUT-</text>
<text x="143.4" y="148.4">TPIN+</text>
<text x="180.5" y="144.3">TPOUT-</text>
<text x="180.5" y="148.4">TPIN+</text>
<text x="199.8" y="147.4">TPOUT+</text>
<text x="199.8" y="145.3">TPOUT-</text>
<text x="210.4" y="147.4">1</text>
<text x="210.4" y="145.3">2</text>
<text x="65.2" y="150.9">CS</text>
<text x="76.6" y="155.8">+3V3</text>
<text x="118" y="155">TPIN+</text>
<text x="120.6" y="150.9">LEDB</text>
<text x="180.5" y="154.5">TCT_2</text>
<text x="52.7" y="156.5">25MHz</text>
<text x="69.7" y="161.5">GND</text>
<text x="118" y="161">TPOUT+</text>
<text x="118" y="157">TPIN-</text>
<text x="143.4" y="160.5">TPIN-</text>
<text x="180.5" y="160.5">TPIN-</text>
<text x="39.8" y="165.1" transform="rotate(-90 39.8 165.1)">+3V3</text>
<text x="43.1" y="166.3">C12</text>
<text x="52.7" y="165.3">C3</text>
<text x="54.4" y="162.3">Q2</text>
<text x="60.9" y="165.3">C2</text>
<text x="80.4" y="166.6" transform="rotate(-90 80.4 166.6)">+3V3</text>
<text x="118" y="163.1">TPOUT-</text>
<text x="120.6" y="167.1">SCK</text>
<text x="43.1" y="170.4">47uF</text>
<text x="52.7" y="169.4">22pF</text>
<text x="60.8" y="169.4">22pF</text>
<text x="120.6" y="169.2">SI</text>
<text x="120.6" y="171.2">SO</text>
<text x="153.4" y="170.4" transform="rotate(-90 153.4 170.4)">100R</text>
<text x="157.2" y="168.7" transform="rotate(-90 157.2 168.7)">R8</text>
<text x="159.5" y="170.4" transform="rotate(-90 159.5 170.4)">100R</text>
<text x="163.3" y="168.7" transform="rotate(-90 163.3 168.7)">R9</text>
<text x="165.6" y="170.4" transform="rotate(-90 165.6 170.4)">100R</text>
<text x="169.4" y="169.8" transform="rotate(-90 169.4 169.8)">R10</text>
<text x="171.7" y="170.4" transform="rotate(-90 171.7 170.4)">100R</text>
<text x="175.5" y="169.7" transform="rotate(-90 175.5 169.7)">R11</text>
<text x="211.5" y="173.2">GND</text>
<text x="39.8" y="176.3">GND</text>
<text x="48.9" y="175.8">GND</text>
<text x="57" y="175.8">GND</text>
<text x="120.6" y="175.3">INT</text>
<text x="255.4" y="178.6" transform="rotate(-90 255.4 178.6)">330R</text>
<text x="259.3" y="177.9" transform="rotate(-90 259.3 177.9)">R13</text>
<text x="261.7" y="175.8">GND</text>
<text x="32.7" y="181.3" transform="rotate(-90 32.7 181.3)">VCC</text>
<text x="36" y="184.6">C8</text>
<text x="39.8" y="183.4" transform="rotate(-90 39.8 183.4)">+3V3</text>
<text x="43.1" y="184.6">C7</text>
<text x="46.9" y="183.4" transform="rotate(-90 46.9 183.4)">+3V3</text>
<text x="50.2" y="184.6">C6</text>
<text x="54" y="183.4" transform="rotate(-90 54 183.4)">+3V3</text>
<text x="57.3" y="184.6">C4</text>
<text x="70.9" y="185" transform="rotate(-90 70.9 185)">R3</text>
<text x="76.6" y="182.6">C5</text>
<text x="166" y="182.1">C16</text>
<text x="35.9" y="188.7">100nF</text>
<text x="43.1" y="188.7">10uF</text>
<text x="50.2" y="188.7">100nF</text>
<text x="57.3" y="188.7">100nF</text>
<text x="67" y="186" transform="rotate(-90 67 186)">2,7K</text>
<text x="76.6" y="186.6">10uF</text>
<text x="94.7" y="191.7">ENC28J60</text>
<text x="165.9" y="186.1">10n</text>
<text x="32.7" y="194.6">GND</text>
<text x="39.8" y="194.6">GND</text>
<text x="46.9" y="194.6">GND</text>
<text x="54.1" y="194.6">GND</text>
<text x="65.6" y="194.6">GND</text>
<text x="72.7" y="194.6">GND</text>
<text x="79.3" y="194.6">GND</text>
<text x="162.7" y="195.1">GND</text>
<text x="256.6" y="193" transform="rotate(-90 256.6 193)">LEDA</text>
</g>
<g font-size="1.7">
<text x="81.8" y="35.3">24</text>
<text x="81.8" y="33.3">23</text>
<text x="87.4" y="34.2">PC0(ADC0/PCINT8)</text>
<text x="105.9" y="34.2">PC6(/RESET/PCINT14)</text>
<text x="128" y="33.3">29</text>
<text x="81.8" y="41.4">27</text>
<text x="81.8" y="39.4">26</text>
<text x="81.8" y="37.4">25</text>
<text x="87.4" y="40.3">PC3(ADC3/PCINT11)</text>
<text x="87.4" y="38.3">PC2(ADC2/PCINT10)</text>
<text x="87.4" y="36.2">PC1(ADC1/PCINT9)</text>
<text x="34.5" y="46">1</text>
<text x="43.2" y="46">14</text>
<text x="81.8" y="43.5">28</text>
<text x="81.8" y="47.5">22</text>
<text x="81.8" y="45.5">19</text>
<text x="87.4" y="44.4">PC5(ADC5/SCL/PCINT13)</text>
<text x="87.4" y="42.3">PC4(ADC4/SDA/PCINT12)</text>
<text x="87.4" y="46.4">ADC6</text>
<text x="101.8" y="46.4">PB6(XTAL1/TOSC1/PCINT6)</text>
<text x="128" y="45.5">7</text>
<text x="34.5" y="48">2</text>
<text x="34.5" y="50.1">3</text>
<text x="34.5" y="52.1">4</text>
<text x="43.2" y="48">15</text>
<text x="43.2" y="50.1">16</text>
<text x="43.2" y="52.1">17</text>
<text x="81.8" y="53.6">31</text>
<text x="81.8" y="51.6">30</text>
<text x="87.4" y="52.5">PD0(RXD/PCINT16)</text>
<text x="87.4" y="48.4">ADC7</text>
<text x="101.8" y="50.5">PB7(XTAL2/TOSC2/PCINT7)</text>
<text x="128" y="49.6">8</text>
<text x="34.5" y="54.1">5</text>
<text x="34.5" y="56.2">6</text>
<text x="34.5" y="58.2">7</text>
<text x="43.2" y="54.1">18</text>
<text x="43.2" y="56.2">19</text>
<text x="43.2" y="58.2">20</text>
<text x="81.8" y="55.7">32</text>
<text x="82.7" y="59.7">2</text>
<text x="82.7" y="57.7">1</text>
<text x="87.4" y="58.6">PD3(INT1/OC2B/PCINT19)</text>
<text x="87.4" y="56.6">PD2(INT0/PCINT18)</text>
<text x="87.4" y="54.5">PD1(TXD/PCINT17)</text>
<text x="120.6" y="56.6">VCC</text>
<text x="120.6" y="58.6">VCC</text>
<text x="128" y="55.7">4</text>
<text x="128" y="57.7">6</text>
<text x="195.4" y="58.6" transform="rotate(-90 195.4 58.6)">RST</text>
<text x="197.4" y="58.6" transform="rotate(-90 197.4 58.6)">GND</text>
<text x="199.5" y="58.6" transform="rotate(-90 199.5 58.6)">MISO</text>
<text x="201.5" y="58.6" transform="rotate(-90 201.5 58.6)">MOSI</text>
<text x="203.5" y="58.6" transform="rotate(-90 203.5 58.6)">SCK</text>
<text x="205.6" y="58.6" transform="rotate(-90 205.6 58.6)">V+</text>
<text x="33.5" y="64.3">10</text>
<text x="34.5" y="60.2">8</text>
<text x="34.5" y="62.3">9</text>
<text x="43.2" y="64.3">23</text>
<text x="43.2" y="60.2">21</text>
<text x="43.2" y="62.3">22</text>
<text x="81.8" y="63.8">10</text>
<text x="81.9" y="65.8">11</text>
<text x="82.7" y="61.8">9</text>
<text x="87.4" y="64.7">PD6(AIN0/OC0A/PCINT22)</text>
<text x="87.4" y="62.7">PD5(T1/OC0B/PCINT21)</text>
<text x="87.4" y="60.6">PD4(T0/XCK/PCINT20)</text>
<text x="119.5" y="62.7">AVCC</text>
<text x="119.6" y="64.7">AREF</text>
<text x="128" y="63.8">20</text>
<text x="128" y="61.8">18</text>
<text x="33.5" y="68.4">12</text>
<text x="33.5" y="70.4">13</text>
<text x="33.7" y="66.3">11</text>
<text x="43.2" y="68.4">25</text>
<text x="43.2" y="66.3">24</text>
<text x="81.8" y="71.9">13</text>
<text x="81.8" y="69.9">12</text>
<text x="87.4" y="70.8">PB0(ICP1/CLKO/PCINT0)</text>
<text x="87.4" y="66.7">PD7(AIN1/PCINT23)</text>
<text x="81.8" y="76">15</text>
<text x="81.8" y="74">14</text>
<text x="87.4" y="76.9">PB3(MOSI/OC2A/PCINT3)</text>
<text x="87.4" y="74.8">PB2(SS/OC1B/PCINT2)</text>
<text x="87.4" y="72.8">PB1(OC1A/PCINT1)</text>
<text x="119.2" y="74.8">AGND</text>
<text x="128" y="74">21</text>
<text x="81.8" y="80.1">17</text>
<text x="81.8" y="78">16</text>
<text x="87.4" y="80.9">PB5(SCK/PCINT5)</text>
<text x="87.4" y="78.9">PB4(MISO/PCINT4)</text>
<text x="120.4" y="78.9">GND</text>
<text x="120.4" y="80.9">GND</text>
<text x="128" y="78">3</text>
<text x="128" y="80.1">5</text>
<text x="61.7" y="116.4">IN</text>
<text x="63.6" y="119.3">GND</text>
<text x="65.7" y="116.4">OUT</text>
<text x="102.8" y="117.5">VCC</text>
<text x="104.7" y="119.5">D-</text>
<text x="108.6" y="116.6">1</text>
<text x="108.6" y="118.6">2</text>
<text x="102.6" y="125.6">GND</text>
<text x="104.3" y="121.6">D+</text>
<text x="104.8" y="123.6">ID</text>
<text x="108.6" y="120.6">3</text>
<text x="108.6" y="122.7">4</text>
<text x="108.6" y="124.7">5*3</text>
<text x="256.4" y="127.2" transform="rotate(-90 256.4 127.2)">Y+</text>
<text x="263.5" y="127.2" transform="rotate(-90 263.5 127.2)">Y-</text>
<text x="214.4" y="132.8">GND</text>
<text x="215.2" y="136.9">RD-</text>
<text x="217.8" y="134.9">NC</text>
<text x="222" y="133.7">GND</text>
<text x="222" y="137.8">RD-</text>
<text x="224" y="135.8">NC</text>
<text x="257.3" y="133" transform="rotate(-90 257.3 133)">Y+</text>
<text x="264.4" y="132.5" transform="rotate(-90 264.4 132.5)">Y-</text>
<text x="216.2" y="141">P4</text>
<text x="216.8" y="143">RD+</text>
<text x="218.2" y="138.9">P5</text>
<text x="222" y="141.9">P4</text>
<text x="224" y="139.8">P5</text>
<text x="224" y="143.9">RD+</text>
<text x="85.9" y="148.6">10</text>
<text x="91.5" y="149.5">RESET</text>
<text x="103.4" y="149.5">LEDA</text>
<text x="111.8" y="148.6">27</text>
<text x="215.4" y="145">TD-</text>
<text x="217" y="147.1">TD+</text>
<text x="222" y="145.9">TD-</text>
<text x="224" y="148">TD+</text>
<text x="85.9" y="154.7">25</text>
<text x="86.8" y="150.6">9</text>
<text x="91.5" y="151.5">CS</text>
<text x="91.5" y="155.6">VDDOSC</text>
<text x="103.1" y="155.6">TPIN+</text>
<text x="103.4" y="151.5">LEDB</text>
<text x="111.8" y="154.7">13</text>
<text x="111.8" y="150.6">26</text>
<text x="85.9" y="160.8">22</text>
<text x="85.9" y="158.7">23</text>
<text x="85.9" y="156.7">24</text>
<text x="91.5" y="161.7">VSSOSC</text>
<text x="91.5" y="159.6">OSC1</text>
<text x="91.5" y="157.6">OSC2</text>
<text x="101.1" y="161.7">TPOUT+</text>
<text x="103.5" y="157.6">TPIN-</text>
<text x="111.8" y="156.7">12</text>
<text x="111.8" y="160.8">17</text>
<text x="85.9" y="166.9">20</text>
<text x="85.9" y="164.8">28</text>
<text x="91.5" y="167.8">VDDPLL</text>
<text x="91.5" y="165.7">VDD</text>
<text x="101.6" y="163.7">TPOUT-</text>
<text x="104.4" y="167.8">SCK</text>
<text x="111.8" y="166.9">8</text>
<text x="111.8" y="162.8">16</text>
<text x="211" y="162.3">SHIELD0</text>
<text x="211" y="164.3">SHIELD1</text>
<text x="222" y="163.2">SHIELD0</text>
<text x="222" y="165.2">SHIELD1</text>
<text x="257.3" y="163.7" transform="rotate(-90 257.3 163.7)">G+</text>
<text x="264.4" y="163.7" transform="rotate(-90 264.4 163.7)">G-</text>
<text x="85.9" y="170.9">15</text>
<text x="85.9" y="168.9">19</text>
<text x="91.5" y="171.8">VDDTX</text>
<text x="91.5" y="169.8">VDDRX</text>
<text x="105.5" y="171.8">SO</text>
<text x="106.4" y="169.8">SI</text>
<text x="111.8" y="170.9">6</text>
<text x="111.8" y="168.9">7</text>
<text x="256.4" y="169.8" transform="rotate(-90 256.4 169.8)">G+</text>
<text x="263.5" y="169.4" transform="rotate(-90 263.5 169.4)">G-</text>
<text x="85.9" y="175">14</text>
<text x="86.8" y="177">1</text>
<text x="91.5" y="177.9">VCAP</text>
<text x="91.5" y="175.9">RBIAS</text>
<text x="100.9" y="177.9">CLKOUT</text>
<text x="104.7" y="175.9">/INT</text>
<text x="111.8" y="177">3</text>
<text x="111.8" y="175">4</text>
<text x="85.9" y="183.1">21</text>
<text x="86" y="185.1">11</text>
<text x="86.8" y="181.1">2</text>
<text x="91.5" y="182">VSS</text>
<text x="91.5" y="184">VSSPLL</text>
<text x="105.5" y="182">NC</text>
<text x="111.8" y="181.1">5</text>
<text x="85.9" y="187.2">18</text>
<text x="91.5" y="186.1">VSSRX</text>
<text x="91.5" y="188.1">VSSTX</text>
</g>
<g font-size="1.4">
<text x="265.8" y="134.2">J8</text>
<text x="265.8" y="136.2">J7</text>
<text x="265.8" y="138.2">J6 RX-</text>
<text x="265.8" y="140.3">J5</text>
<text x="265.8" y="142.3">J4</text>
<text x="265.8" y="144.3">J3 RX+</text>
<text x="265.8" y="146.3">J2 TX-</text>
<text x="265.8" y="148.4">J1 TX+</text>
<text x="231.8" y="158.5">1000pF</text>
<text x="232.8" y="160">2KV</text>
<text x="241.4" y="160" transform="rotate(-90 241.4 160)">75ohm</text>
<text x="246.5" y="160" transform="rotate(-90 246.5 160)">75ohm</text>
<text x="258.7" y="160" transform="rotate(-90 258.7 160)">75ohm</text>
<text x="263.7" y="160" transform="rotate(-90 263.7 160)">75ohm</text>
</g>
</svg>
